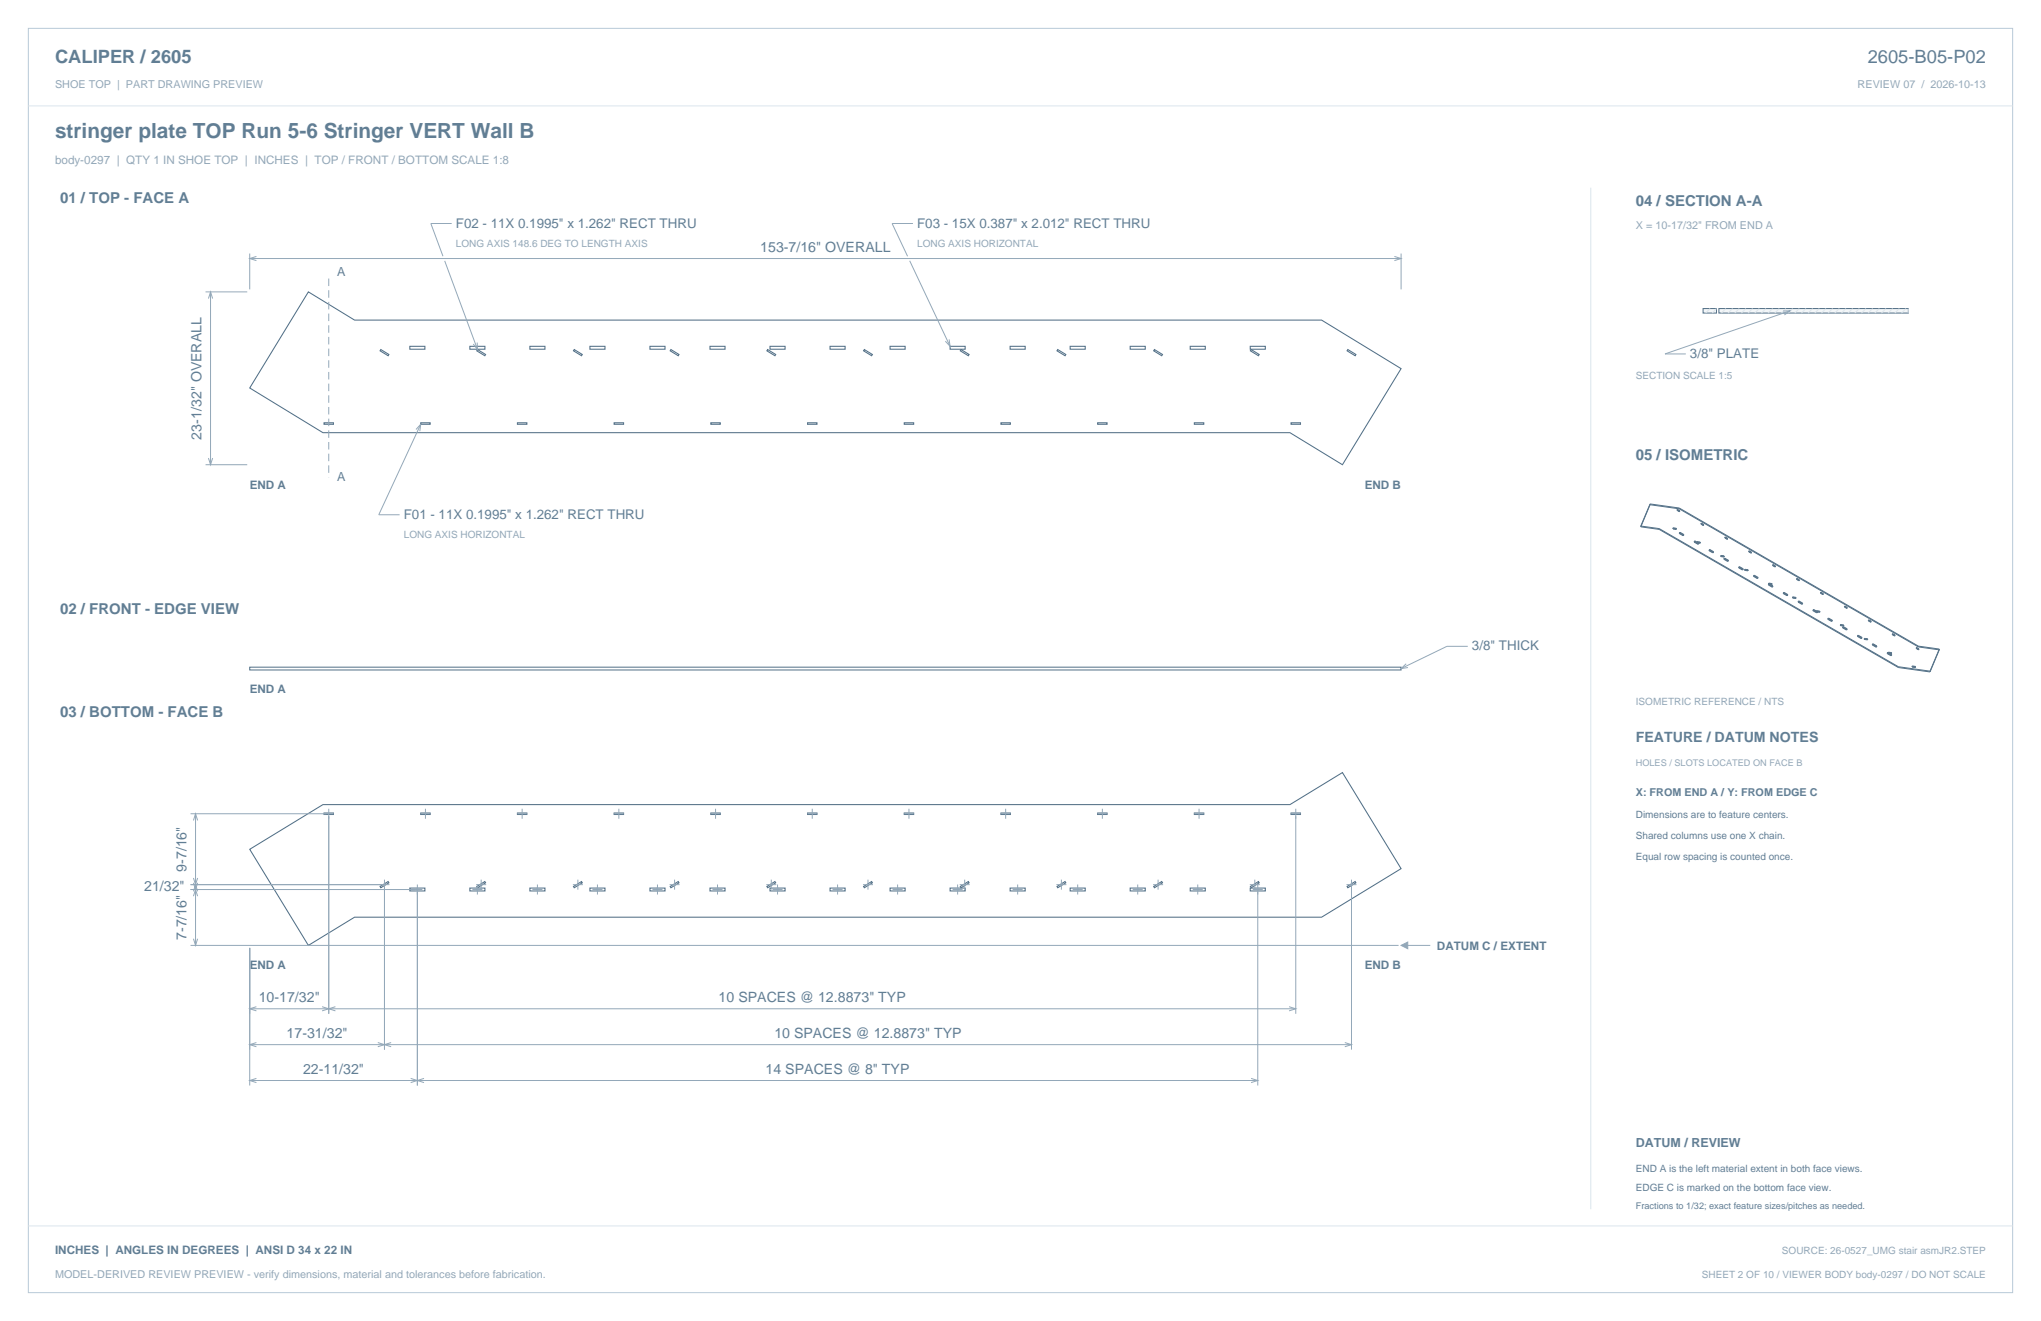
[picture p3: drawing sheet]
<svg xmlns="http://www.w3.org/2000/svg" width="864mm" height="559mm" viewBox="0 0 864 559" stroke-linecap="round" stroke-linejoin="round" font-family="sans-serif">
<path d="M12 12h839.6v534.8h-839.6z" fill="none" stroke="#b8cad8" stroke-width=".42"/>
<path d="M12 44.8h839.6M673.1 79.4v432.1" fill="none" stroke="#dbe5ed" stroke-width=".42"/>
<g fill="none" stroke="#536f85" stroke-width=".44">
<path d="M130.5 123.5l19.5 11.9h409.2l33.6 20.5-24.8 40.7-22.2-13.6h-409.2l-30.9-18.9zM161.1 147.9l3.5 2-.4 .6-3.4-2.1zM173.4 146.5h6.4v1.2h-6.4zM198.8 146.5h6.4v1.2h-6.4zM202.1 147.9l3.4 2-.4 .6-3.4-2.1zM224.2 146.5h6.4v1.2h-6.4zM243 147.9l3.4 2-.3 .6-3.5-2.1zM249.6 146.5h6.4v1.2h-6.4zM275 146.5h6.4v1.2h-6.4zM283.9 147.9l3.4 2-.3 .6-3.4-2.1zM300.4 146.5h6.4v1.2h-6.4zM324.8 147.9l3.4 2-.3 .6-3.4-2.1z"/>
<path d="M325.8 146.5h6.4v1.2h-6.4zM351.2 146.5h6.4v1.2h-6.4zM365.7 147.9l3.4 2-.3 .6-3.4-2.1zM376.6 146.5h6.4v1.2h-6.4zM402 146.5h6.4v1.2h-6.4zM406.6 147.9l3.5 2-.4 .6-3.4-2.1zM427.4 146.5h6.4v1.2h-6.4zM447.6 147.9l3.4 2-.4 .6-3.4-2.1zM452.8 146.5h6.4v1.2h-6.4zM478.2 146.5h6.4v1.2h-6.4zM488.5 147.9l3.4 2-.3 .6-3.5-2.1zM503.6 146.5h6.4v1.2h-6.4z"/>
<path d="M529 146.5h6.4v1.2h-6.4zM529.4 147.9l3.4 2-.3 .6-3.4-2.1zM570.3 147.9l3.4 2-.3 .6-3.4-2.1zM137.1 178.8h4v.7h-4zM178 178.8h4v.7h-4zM218.9 178.8h4v.7h-4zM259.8 178.8h4.1v.7h-4.1zM300.8 178.8h4v.7h-4zM341.7 178.8h4v.7h-4zM382.6 178.8h4v.7h-4zM423.5 178.8h4v.7h-4zM464.4 178.8h4v.7h-4z"/>
<path d="M505.4 178.8h4v.7h-4zM546.3 178.8h4v.7h-4zM105.7 359.3l30.9-18.9h409.2l22.2-13.6 24.8 40.7-33.6 20.5h-409.2l-19.5 11.9zM137.1 343.9h4v.6h-4zM178 343.9h4v.6h-4zM218.9 343.9h4v.6h-4zM259.8 343.9h4.1v.6h-4.1zM300.8 343.9h4v.6h-4zM341.7 343.9h4v.6h-4zM382.6 343.9h4v.6h-4zM423.5 343.9h4v.6h-4zM464.4 343.9h4v.6h-4z"/>
<path d="M505.4 343.9h4v.6h-4zM546.3 343.9h4v.6h-4zM160.8 375l3.4-2.1 .4 .5-3.5 2.1zM173.4 375.7h6.4v1.2h-6.4zM198.8 375.7h6.4v1.2h-6.4zM201.7 375l3.4-2.1 .4 .5-3.4 2.1zM224.2 375.7h6.4v1.2h-6.4zM242.6 375l3.5-2.1 .3 .5-3.4 2.1zM249.6 375.7h6.4v1.2h-6.4zM275 375.7h6.4v1.2h-6.4zM283.6 375l3.4-2.1 .3 .5-3.4 2.1zM300.4 375.7h6.4v1.2h-6.4z"/>
<path d="M324.5 375l3.4-2.1 .3 .5-3.4 2.1zM325.8 375.7h6.4v1.2h-6.4zM351.2 375.7h6.4v1.2h-6.4zM365.4 375l3.4-2.1 .3 .5-3.4 2.1zM376.6 375.7h6.4v1.2h-6.4zM402 375.7h6.4v1.2h-6.4zM406.3 375l3.4-2.1 .4 .5-3.5 2.1zM427.4 375.7h6.4v1.2h-6.4zM447.2 375l3.4-2.1 .4 .5-3.4 2.1zM452.8 375.7h6.4v1.2h-6.4zM478.2 375.7h6.4v1.2h-6.4zM488.1 375l3.5-2.1 .3 .5-3.4 2.1z"/>
<path d="M503.6 375.7h6.4v1.2h-6.4zM529 375.7h6.4v1.2h-6.4zM529.1 375l3.4-2.1 .3 .5-3.4 2.1zM570 375l3.4-2.1 .3 .5-3.4 2.1z"/>
</g>
<g fill="none" stroke="#93a8b9" stroke-width=".42">
<path d="M191.1 94.5h-8.8l5.1 13.9M386.3 94.5h-8.8l6.5 13.9M105.7 107.2v15.2M105.7 109.4h487.1M108.5 108.5l-2.8 .9 2.8 .8M188.2 110.4l13.9 37.5M384.9 110.3l17.1 36.2M590 108.5l2.8 .9-2.8 .8M592.8 107.2v15.2M87 123.5h17.6M88.2 126.3l.9-2.8 .9 2.8M89.1 123.5v73.1"/>
<path d="M201.9 144.9l.2 3-1.9-2.4M401.6 143.6l.4 2.9-2-2.2M178 179.5l-17.7 38.3h8.8M87 196.6h17.6M88.2 193.8l.9 2.8 .9-2.8M176 181.7l2-2.2-.4 2.9M621.1 273.4h-8.9l-19.4 9.4M595 280.8l-2.2 2 3-.4M80.6 344.2h60.6M81.9 347.1l.8-2.9 .9 2.9M82.7 344.2v55.7M139.1 342.1v86.7"/>
<path d="M177.9 344.2h4.2M180 342.1v4.2M218.8 344.2h4.3M220.9 342.1v4.2M259.7 344.2h4.3M261.9 342.1v4.2M300.7 344.2h4.2M302.8 342.1v4.2M341.6 344.2h4.2M343.7 342.1v4.2M382.5 344.2h4.2M384.6 342.1v4.2"/>
<path d="M423.4 344.2h4.2M425.5 342.1v4.2M464.3 344.2h4.3M466.4 342.1v4.2M505.2 344.2h4.3M507.4 342.1v4.2M546.2 344.2h4.2M548.3 342.1v86.7M80.6 376.3h98.1M80.6 374.2h84.2M81.9 379.1l.8-2.8 .9 2.8M81.9 377l.8-2.8 .9 2.8"/>
<path d="M81.9 373.5l.8 2.8 .9-2.8M81.9 371.4l.8 2.8 .9-2.8M162.7 372.1v71.9M176.6 374.2v85M199.9 376.3h4.2M201.5 374.2h4.2M202 374.2v4.2M203.6 372.1v4.2M225.3 376.3h4.2M227.4 374.2v4.2M242.4 374.2h4.2M244.5 372.1v4.2"/>
<path d="M250.7 376.3h4.2M252.8 374.2v4.2M276.1 376.3h4.2M278.2 374.2v4.2M283.3 374.2h4.3M285.4 372.1v4.2M301.5 376.3h4.2M303.6 374.2v4.2M324.2 374.2h4.3M326.4 372.1v4.2M326.9 376.3h4.2M329 374.2v4.2"/>
<path d="M352.3 376.3h4.2M354.4 374.2v4.2M365.2 374.2h4.2M367.3 372.1v4.2M377.7 376.3h4.2M379.8 374.2v4.2M403.1 376.3h4.2M405.2 374.2v4.2M406.1 374.2h4.2M408.2 372.1v4.2M428.5 376.3h4.2M430.6 374.2v4.2"/>
<path d="M447 374.2h4.2M449.1 372.1v4.2M453.9 376.3h4.2M456 374.2v4.2M479.3 376.3h4.2M481.4 374.2v4.2M487.9 374.2h4.2M490 372.1v4.2M504.7 376.3h4.2M506.8 374.2v4.2M528.8 374.2h4.3M530.1 376.3h4.2"/>
<path d="M530.9 372.1v4.2M532.2 374.2v85M569.7 374.2h4.3M571.9 372.1v71.9M80.6 399.9h511.2M81.9 397.1l.8 2.8 .9-2.8M592.8 399.9h12.4M105.7 401v58.2M105.7 426.7h442.6M108.5 425.8l-2.8 .9 2.8 .9M136.3 425.8l2.8 .9-2.8 .9M141.9 425.8l-2.8 .9 2.8 .9"/>
<path d="M545.5 425.8l2.8 .9-2.8 .9M105.7 441.9h466.2M105.7 457.1h426.5M108.5 441l-2.8 .9 2.8 .9M108.5 456.2l-2.8 .9 2.8 .9M159.9 441l2.8 .9-2.8 .9M165.5 441l-2.8 .9 2.8 .9M173.8 456.2l2.8 .9-2.8 .9M179.4 456.2l-2.8 .9 2.8 .9M529.4 456.2l2.8 .9-2.8 .9M569 441l2.9 .9-2.9 .9"/>
</g>
<path d="M139.1 117.8v84.1" fill="none" stroke="#93a8b9" stroke-width=".42" stroke-dasharray="3.2 1.8" stroke-linecap="butt"/>
<path d="M105.7 282.2h487.1v1.2h-487.1z" fill="none" stroke="#536f85" stroke-width=".42"/>
<path d="M592.8 399.9l2.9-1.4v2.8z" fill="#93a8b9" stroke="#93a8b9" stroke-width=".42"/>
<path d="M720.6 130.5h5.7v1.9h-5.7z" fill-rule="evenodd" fill="#f2f6f9" stroke="#536f85" stroke-width=".42"/>
<path d="M723.6 130.5l-1.9 1.9M726.3 130.5l-1.8 1.9" fill="none" stroke="#dbe5ed" stroke-width=".42"/>
<path d="M727.3 130.5h80.2v1.9h-80.2z" fill-rule="evenodd" fill="#f2f6f9" stroke="#536f85" stroke-width=".42"/>
<g fill="none" stroke="#dbe5ed" stroke-width=".42">
<path d="M730.3 130.5l-1.9 1.9M733.1 130.5l-1.9 1.9M735.9 130.5l-1.9 1.9M738.7 130.5l-1.9 1.9M741.6 130.5l-1.9 1.9M744.4 130.5l-1.9 1.9M747.2 130.5l-1.9 1.9M750 130.5l-1.9 1.9M752.9 130.5l-2 1.9M755.7 130.5l-1.9 1.9M758.5 130.5l-1.9 1.9M761.3 130.5l-1.9 1.9"/>
<path d="M764.1 130.5l-1.9 1.9M767 130.5l-1.9 1.9M769.8 130.5l-1.9 1.9M772.6 130.5l-1.9 1.9M775.4 130.5l-1.9 1.9M778.3 130.5l-2 1.9M781.1 130.5l-1.9 1.9M783.9 130.5l-1.9 1.9M786.7 130.5l-1.9 1.9M789.5 130.5l-1.9 1.9M792.4 130.5l-1.9 1.9M795.2 130.5l-1.9 1.9"/>
<path d="M798 130.5l-1.9 1.9M800.8 130.5l-1.9 1.9M803.7 130.5l-2 1.9M806.5 130.5l-1.9 1.9M807.5 130.5l-.1 1.9M12 518.6h839.6"/>
</g>
<path d="M754.5 131.6l2.9-.1-2.4 1.7M757.4 131.5l-52.9 18.2h8.8" fill="none" stroke="#93a8b9" stroke-width=".42"/>
<g fill="none" stroke="#536f85" stroke-width=".42">
<path d="M698.2 213.2v.3M698.2 213.5l-3.9 9.4M698.2 213.2l-3.9 9.3M698.2 213.5l12.3 1.7M698.2 213.2l12.3 1.7M709.6 215.6l1 .5M709.6 215.9l1 .6M709.6 215.6v.3M709.8 215.8l.9 .6M709.8 215.5l.9 .5M709.8 215.8l-.2 .1M709.8 215.5l-.2 .1"/>
<path d="M709.8 215.5v.3M710.5 214.9v.3M710.5 214.9l101.2 58.4M710.5 215.2l101.2 58.5M710.6 216.1v.4M710.7 216v.4M710.7 216.4l-.1 .1M710.7 216l-.1 .1M694.3 222.9l7.8 1M694.3 222.5l7.8 1.1M694.3 222.5v.4M702.1 223.6v.3"/>
<path d="M702.1 223.6l101.1 58.4M702.1 223.9l101.1 58.5M707.9 223.8l1.3 .1M707.9 223.3l1.4 .2M707.9 223.3v.5M709.3 223.5l-.1 .4M710.6 225.4l1.6 .9M710.6 225.7l1.6 .9M710.6 225.4v.3M710.9 225.5l-.3 .2M710.9 225.5l1.6 .9M710.9 225.2l1.6 .9"/>
<path d="M710.9 225.2l-.3 .2M710.9 225.2v.3M712.2 226.3v.3M712.5 226.1v.3M712.5 226.1l-.3 .2M712.5 226.4l-.3 .2M716.9 229l1.5 .9M716.9 229.3l1.5 .9M716.9 229v.3M717.2 229.2l1.5 .9M717.2 228.8l1.5 .9M717.2 228.8v.4"/>
<path d="M717.2 229.2l-.3 .1M717.2 228.8l-.3 .2M718 229.6l1.4 .1M718 229.6l1.4 .2M718.1 229.1l-.1 .5M718.1 229.1l1.3 .2M718.1 229.1l1.3 .3M718.4 229.9v.3M718.7 229.7l-.3 .2M718.7 230.1l-.3 .1M718.7 229.7v.4M719.4 229.4v.4"/>
<path d="M719.4 229.3v.4M719.4 229.3v.1M719.4 229.7v.1M719.7 221.4l1 .6M719.7 221.7l1 .6M719.7 221.4v.3M719.9 221.7l1 .5M719.9 221.3l1 .6M719.9 221.7h-.2M719.9 221.3l-.2 .1M719.9 221.3v.4M720.7 222v.3"/>
<path d="M720.9 221.9l-.2 .1M720.9 221.9v.3M720.9 222.2l-.2 .1M723.1 233l1.6 .9M723.1 232.6l1.9 1.1M723.1 232.6v.4M723.4 232.4l-.3 .6M723.4 232.4l1.6 1M723.4 232.4l-.3 .2M725 233.4v.3M725 233.4l-.3 .5M725 233.7l-.3 .2"/>
<path d="M728.1 235.1l1.4 .2M728.1 235.4l1.4 .2M728.1 235.1v.3M728.2 235.3l-.1 .1M728.2 235l-.1 .1M728.2 235l1.3 .2M728.2 235.3l1.3 .2M728.2 235v.3M729.4 236.6l1.6 .9M729.4 236.2l1.9 1.1M729.4 236.2v.4M729.5 235.3v.3"/>
<path d="M729.5 235.2v.3M729.5 235.5v.1M729.5 235.2v.1M729.7 236.1l-.3 .5M729.7 236.1l1.6 .9M729.7 236.1l-.3 .1M729.8 227.2l1 .6M729.8 227.6l1 .6M729.8 227.2v.4M730 227.5l1 .6M730 227.2l1 .5M730 227.2h-.2"/>
<path d="M730 227.2v.3M730 227.5l-.2 .1M730.8 227.8v.4M731 228.1l-.2 .1M731 227.7v.4M731 227.7l-.2 .1M731.3 237l-.3 .5M731.3 237v.3M731.3 237.3l-.3 .2M735.7 239.9l1.9 1M735.7 239.9v.3M736 239.7l1.6 .9"/>
<path d="M736 239.7l-.3 .2M736 239.7l-.3 .5M740 233.1l.9 .6M740 233.4l.9 .6M740 233.1v.3M740.1 233.3l1 .6M740.1 233l1 .6M740.1 233v.3M740.1 233l-.1 .1M740.1 233.3l-.1 .1M740.9 233.7v.3M741.1 233.9l-.2 .1"/>
<path d="M741.1 233.6l-.2 .1M741.1 233.6v.3M750.1 238.9l1 .6M750.1 239.3l1 .5M750.1 238.9v.4M750.2 239.2l1 .6M750.2 238.8l1 .6M750.2 239.2l-.1 .1M750.2 238.8l-.1 .1M750.2 238.8v.4M751.1 239.5v.3M751.2 239.4v.4"/>
<path d="M751.2 239.4l-.1 .1M751.2 239.8h-.1M735.7 240.2l1.6 .9M737.6 240.6l-.3 .5M737.6 240.9l-.3 .2M737.6 240.6v.3M738.2 241.3l1.4 .2M738.3 240.8l1.4 .2M738.3 240.8l-.1 .5M739.7 241l-.1 .5M742 243.8l1.6 .9M742 243.5l1.9 1.1"/>
<path d="M742 243.5v.3M742.3 243.3l1.6 .9M742.3 243.3l-.3 .5M742.3 243.3l-.3 .2M743.9 244.2v.4M743.9 244.2l-.3 .5M743.9 244.6l-.3 .1M748.3 247.5l1.5 .9M748.3 247.1l1.9 1.1M748.3 247.1v.4M748.4 247.1l1.4 .1M748.4 247.1l1.3 .2"/>
<path d="M748.4 246.7l1.3 .3M748.4 246.7v.4M748.4 246.7l1.4 .2M748.6 246.9l1.6 1M748.6 246.9l-.3 .6M748.6 246.9l-.3 .2M749.7 247v.3M749.8 247.2l-.1 .1M749.8 246.9l-.1 .1M749.8 246.9v.3M750.2 248.2l-.4 .2M750.2 247.9v.3"/>
<path d="M750.2 247.9l-.4 .5M754.6 250.7v.4M754.6 251.1l1.5 .9M754.6 250.7l1.8 1.1M754.9 250.6l-.3 .5M754.9 250.6l1.5 .9M754.9 250.6l-.3 .1M756.4 251.5v.3M756.4 251.5l-.3 .5M756.4 251.8l-.3 .2M758.5 252.6l1.3 .2M758.5 253l1.3 .2"/>
<path d="M758.5 252.6v.4M758.5 252.5v.3M758.5 252.8l1.4 .2M758.5 252.5v.1M758.5 252.8v.2M758.5 252.5l1.4 .2M759.8 252.8v.4M759.9 252.7v.3M759.9 253l-.1 .2M759.9 252.7l-.1 .1M760.2 244.8l1 .5M760.2 245.1l1 .6"/>
<path d="M760.2 244.8v.3M760.4 245l.9 .6M760.4 244.7l.9 .6M760.4 244.7l-.2 .1M760.4 245l-.2 .1M760.4 244.7v.3M760.8 254.4v.3M760.8 254.7l1.6 .9M760.8 254.4l1.9 1.1M761.1 254.2l-.3 .5M761.1 254.2l1.6 .9M761.1 254.2l-.3 .2"/>
<path d="M761.2 245.3v.4M761.3 245.3h-.1M761.3 245.3v.3M761.3 245.6l-.1 .1M762.7 255.1l-.3 .5M762.7 255.5l-.3 .1M762.7 255.1v.4M767.1 258.3l1.6 1M767.1 258l1.9 1.1M767.1 258v.3M767.4 257.8l-.3 .2M767.4 257.8l-.3 .5"/>
<path d="M767.4 257.8l1.6 .9M768.6 258.8l1.4 .2M768.6 258.3l1.4 .2M768.6 258.3v.5M769 258.7l-.3 .6M769 258.7v.4M769 259.1l-.3 .2M770 258.5v.5M770.3 250.6l1 .6M770.3 251l1 .5M770.3 250.6v.4M770.5 250.9l1 .5"/>
<path d="M770.5 250.5l1 .6M770.5 250.5l-.2 .1M770.5 250.5v.4M770.5 250.9l-.2 .1M771.3 251.2v.3M771.5 251.4l-.2 .1M771.5 251.1l-.2 .1M771.5 251.1v.3M780.4 256.5l1 .5M780.4 256.8l1 .6M780.4 256.5v.3M780.6 256.7l1 .6"/>
<path d="M780.6 256.4l1 .5M780.6 256.4l-.2 .1M780.6 256.4v.3M780.6 256.7l-.2 .1M781.4 257v.4M781.6 257.3l-.2 .1M781.6 256.9l-.2 .1M781.6 256.9v.4M773.4 262l1.6 .9M773.4 261.6l1.9 1.1M773.4 261.6v.4M773.7 261.5l-.3 .5"/>
<path d="M773.7 261.5l-.3 .1M773.7 261.5l1.6 .9M775.3 262.4v.3M775.3 262.4l-.3 .5M775.3 262.7l-.3 .2M778.7 264.7h1.4M778.7 264.7l1.4 .1M778.8 264.2l-.1 .5M778.8 264.2l1.3 .2M778.8 264.2l1.3 .3M779.7 265.6l1.6 .9M779.7 265.3l1.9 1"/>
<path d="M779.7 265.3v.3M780 265.1l1.6 .9M780 265.1l-.3 .5M780 265.1l-.3 .2M780.1 264.5v.3M780.1 264.4v.3M780.1 264.7v.1M780.1 264.4v.1M781.6 266v.3M781.6 266l-.3 .5M781.6 266.3l-.3 .2M786 269.2l1.5 .9"/>
<path d="M786 268.9l1.8 1.1M786 268.9v.3M786.3 268.7l-.3 .5M786.3 268.7l1.5 .9M786.3 268.7l-.3 .2M787.8 269.6v.4M787.8 270l-.3 .1M787.8 269.6l-.3 .5M788.8 270.2l1.4 .1M788.8 270.5l1.4 .2M788.8 270.2v.3M788.9 270.4l-.1 .1"/>
<path d="M788.9 270.4l1.4 .2M788.9 270l-.1 .2M788.9 270v.4M788.9 270l1.4 .2M790.2 270.3v.4M790.3 270.2l-.1 .1M790.3 270.6l-.1 .1M790.3 270.2v.4M790.6 262.3l.9 .6M790.6 262.6l.9 .6M790.6 262.3v.3M790.7 262.5l1 .6"/>
<path d="M790.7 262.2l1 .6M790.7 262.5l-.1 .1M790.7 262.2l-.1 .1M790.7 262.2v.3M791.5 262.9v.3M791.7 262.8l-.2 .1M791.7 263.1l-.2 .1M791.7 262.8v.3M792.2 272.9l1.6 .9M792.2 272.5l1.9 1.1M792.2 272.5v.4M792.5 272.3l1.6 .9"/>
<path d="M792.5 272.3l-.3 .6M792.5 272.3l-.3 .2M794.1 273.2l-.3 .6M794.1 273.2v.4M794.1 273.6l-.3 .2M798.5 276.5l1.6 .9M798.5 276.1l1.9 1.1M798.5 276.1v.4M798.8 276l-.3 .5M798.8 276l1.6 .9M798.8 276l-.3 .1M799 276.3l1.3 .2"/>
<path d="M799 275.9l1.4 .2M799 275.9v.4M800.4 276.1l-.1 .4M800.4 277.2l-.3 .2M800.4 276.9l-.3 .5M800.4 276.9v.3M800.7 268.1l1 .6M800.7 268.5l1 .6M800.7 268.1v.4M800.8 268.4l1 .6M800.8 268.1l1 .5M800.8 268.1v.3"/>
<path d="M800.8 268.1h-.1M800.8 268.4l-.1 .1M801.7 268.7v.4M801.8 269l-.1 .1M801.8 268.6v.4M801.8 268.6l-.1 .1M810.8 274l1 .6M810.8 274.3l1 .6M810.8 274v.3M811 274.2l.9 .6M811 273.9l.9 .6M811 273.9l-.2 .1"/>
<path d="M811 273.9v.3M811 274.2l-.2 .1M811.7 273.3l8.9 1.3M811.7 273.3v.4M811.7 273.7l8.9 1.2M811.8 274.6v.3M811.9 274.5l-.1 .1M811.9 274.8l-.1 .1M811.9 274.5v.3M820.6 274.6v.3M820.6 274.9l-4 9.3M820.6 274.6l-4 9.3"/>
<path d="M803.2 282v.4M803.2 282l13.4 1.9M803.2 282.4l13.4 1.8M809.1 282.2l1.3 .2M809.1 282.2h1.4M809.1 281.7v.5M809.1 281.7l1.3 .3M809.1 281.7l1.4 .2M810.4 282v.4M810.5 282.2l-.1 .2M810.5 281.9v.3M810.5 281.9l-.1 .1"/>
<path d="M816.6 283.9v.3"/>
</g>
<text font-size="8.8" fill="#617e94" x="23.3" y="58.2">stringer plate TOP Run 5-6 Stringer VERT Wall B</text>
<g font-size="7.8" fill="#617e94">
<text x="23.3" y="26.8">CALIPER / 2605</text>
<text x="790.3" y="26.8">2605-B05-P02</text>
</g>
<g font-size="6.3" fill="#617e94">
<text x="25.4" y="86.1">01 / TOP - FACE A</text>
<text x="692.1" y="87.1">04 / SECTION A-A</text>
<text x="692.1" y="194.4">05 / ISOMETRIC</text>
<text x="25.4" y="259.6">02 / FRONT - EDGE VIEW</text>
<text x="25.4" y="303.4">03 / BOTTOM - FACE B</text>
</g>
<g font-size="6" fill="#617e94">
<text x="321.7" y="106.5">153-7/16&quot; OVERALL</text>
<text x="85.2" y="185.9" transform="rotate(-90 85.2 185.9)">23-1/32&quot; OVERALL</text>
<text x="692.1" y="314">FEATURE / DATUM NOTES</text>
<text x="78.9" y="368.8" transform="rotate(-90 78.9 368.8)">9-7/16&quot;</text>
<text x="61" y="377">21/32&quot;</text>
<text x="78.9" y="397.7" transform="rotate(-90 78.9 397.7)">7-7/16&quot;</text>
<text x="109.5" y="423.9">10-17/32&quot;</text>
<text x="304.1" y="423.9">10 SPACES @ 12.8873&quot; TYP</text>
<text x="121.3" y="439.1">17-31/32&quot;</text>
<text x="327.7" y="439.1">10 SPACES @ 12.8873&quot; TYP</text>
<text x="128.2" y="454.2">22-11/32&quot;</text>
<text x="324" y="454.2">14 SPACES @ 8&quot; TYP</text>
</g>
<g font-size="5.6" fill="#617e94">
<text x="192.9" y="96.3">F02 - 11X 0.1995&quot; x 1.262&quot; RECT THRU</text>
<text x="388.1" y="96.3">F03 - 15X 0.387&quot; x 2.012&quot; RECT THRU</text>
<text x="715.1" y="151.5">3/8&quot; PLATE</text>
<text x="170.9" y="219.5">F01 - 11X 0.1995&quot; x 1.262&quot; RECT THRU</text>
<text x="622.8" y="275.2">3/8&quot; THICK</text>
</g>
<g font-size="5.3" fill="#617e94">
<text x="142.6" y="116.8">A</text>
<text x="142.6" y="203.6">A</text>
<text x="692.1" y="485.1">DATUM / REVIEW</text>
</g>
<text font-size="4.9" fill="#93a8b9" x="23.3" y="69.5">body-0297 | QTY 1 IN SHOE TOP | INCHES | TOP / FRONT / BOTTOM SCALE 1:8</text>
<g font-size="4.9" fill="#617e94">
<text x="105.7" y="206.8">END A</text>
<text x="577.5" y="206.8">END B</text>
<text x="105.7" y="293.3">END A</text>
<text x="608" y="401.7">DATUM C / EXTENT</text>
<text x="105.7" y="409.8">END A</text>
<text x="577.5" y="409.8">END B</text>
<text x="23.3" y="530.6">INCHES | ANGLES IN DEGREES | ANSI D 34 x 22 IN</text>
</g>
<g font-size="4.6" fill="#93a8b9">
<text x="23.3" y="37">SHOE TOP | PART DRAWING PREVIEW</text>
<text x="786" y="37">REVIEW 07 / 2026-10-13</text>
<text x="692.1" y="97">X = 10-17/32&quot; FROM END A</text>
<text x="23.3" y="540.5">MODEL-DERIVED REVIEW PREVIEW - verify dimensions, material and tolerances before fabrication.</text>
</g>
<text font-size="4.6" fill="#617e94" x="692.1" y="336.9">X: FROM END A / Y: FROM EDGE C</text>
<g font-size="4.2" fill="#93a8b9">
<text x="192.9" y="104.4">LONG AXIS 148.6 DEG TO LENGTH AXIS</text>
<text x="388.1" y="104.4">LONG AXIS HORIZONTAL</text>
<text x="692.1" y="160.3">SECTION SCALE 1:5</text>
<text x="170.9" y="227.6">LONG AXIS HORIZONTAL</text>
<text x="692.1" y="298.1">ISOMETRIC REFERENCE / NTS</text>
<text x="754" y="530.6">SOURCE: 26-0527_UMG stair asmJR2.STEP</text>
<text x="720.1" y="540.5">SHEET 2 OF 10 / VIEWER BODY body-0297 / DO NOT SCALE</text>
</g>
<g font-size="4.2" fill="#617e94">
<text x="692.1" y="346.1">Dimensions are to feature centers.</text>
<text x="692.1" y="354.9">Shared columns use one X chain.</text>
<text x="692.1" y="363.7">Equal row spacing is counted once.</text>
<text x="692.1" y="495.7">END A is the left material extent in both face views.</text>
<text x="692.1" y="503.8">EDGE C is marked on the bottom face view.</text>
</g>
<text font-size="3.9" fill="#93a8b9" x="692.1" y="323.8">HOLES / SLOTS LOCATED ON FACE B</text>
<text font-size="3.9" fill="#617e94" x="692.1" y="511.5">Fractions to 1/32; exact feature sizes/pitches as needed.</text>
</svg>
